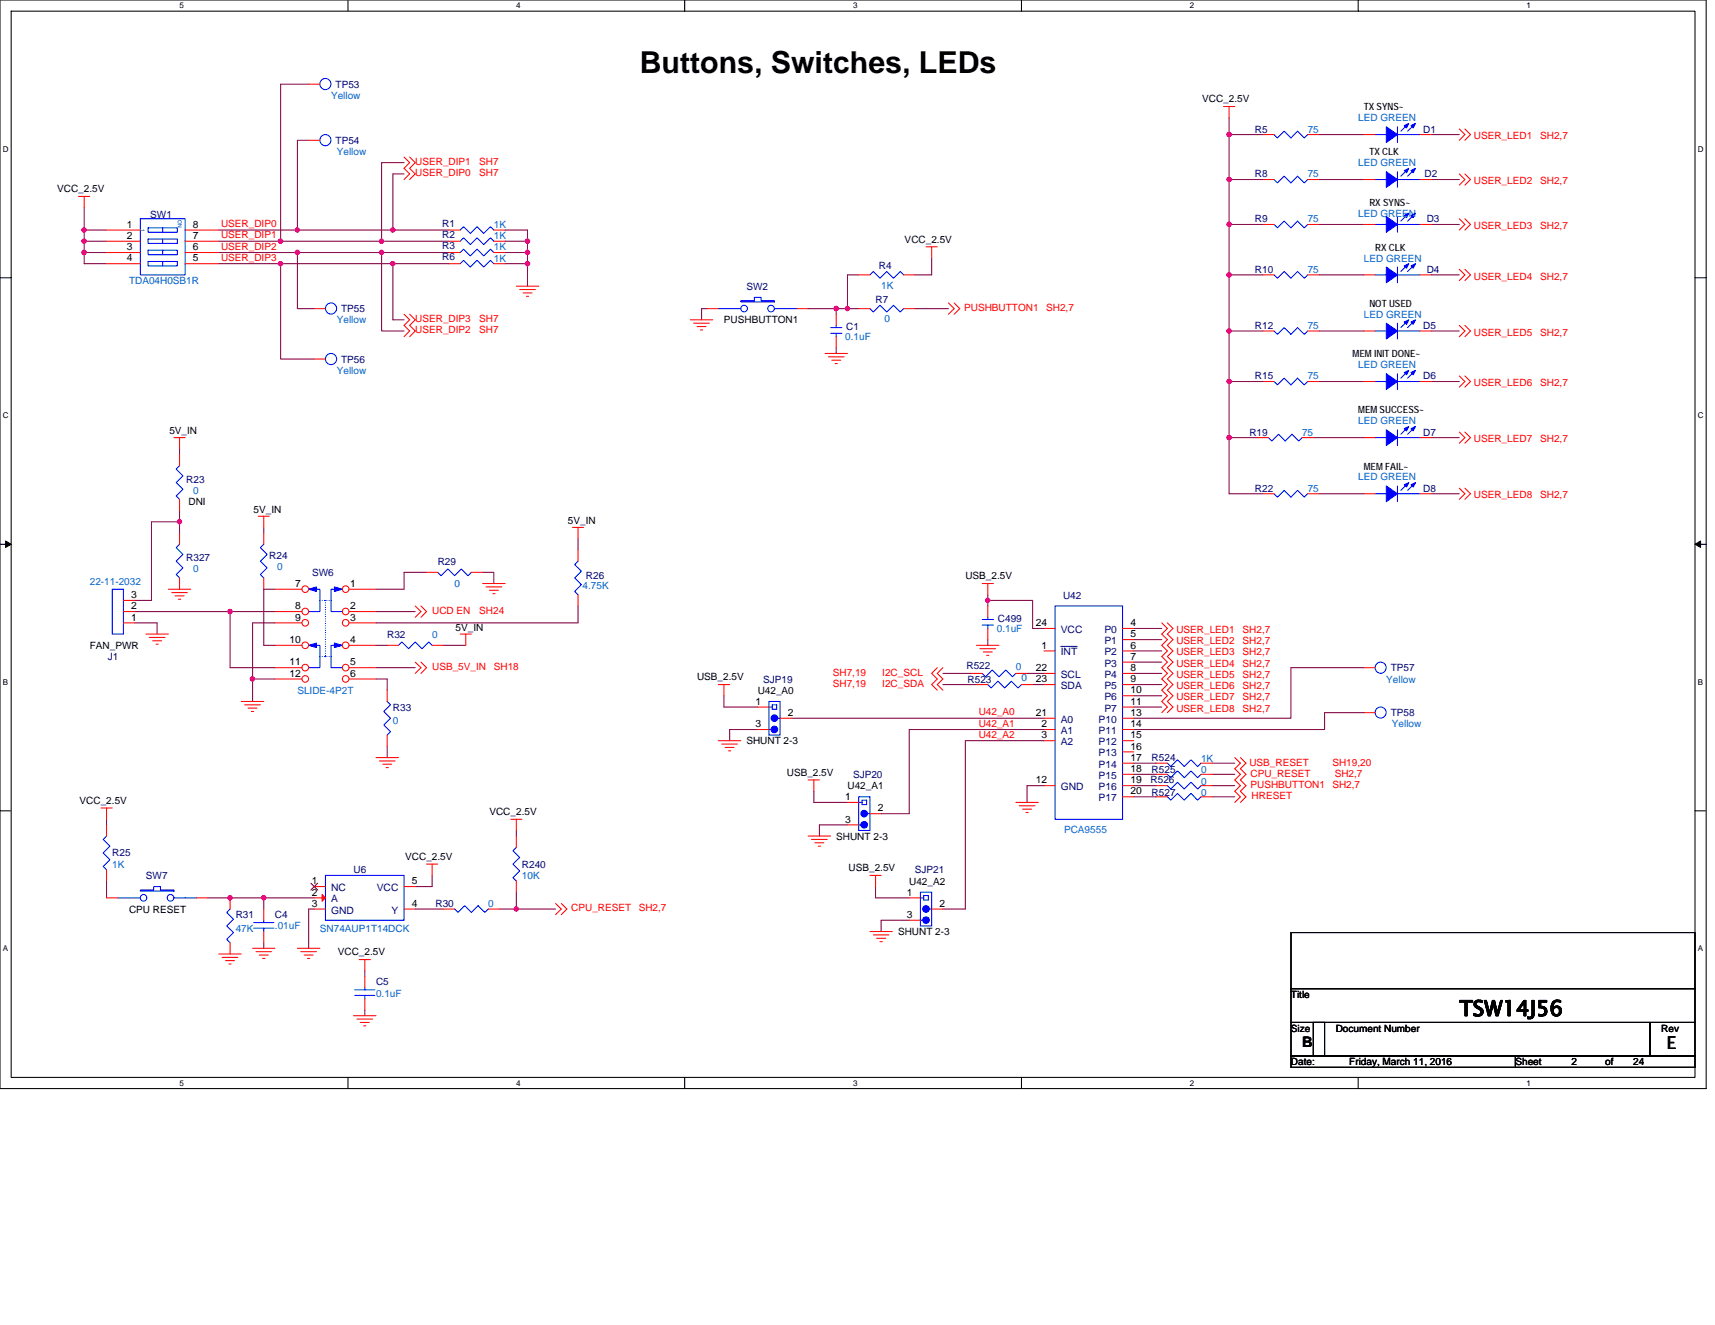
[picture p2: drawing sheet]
<svg xmlns="http://www.w3.org/2000/svg" width="279mm" height="216mm" viewBox="0 0 279 216" stroke-linecap="round" stroke-linejoin="round" font-family="sans-serif">
<path d="M0 0h278v177.4h-278zM1.8 1.8h274.3v173.8h-274.3z" fill="none" stroke="#000" stroke-width=".17"/>
<g fill="#fff">
<path d="M29.3 .2h.7v1.5h-.7z"/>
<path d="M29.3 175.7h.7v1.5h-.7z"/>
</g>
<path d="M56.7 0v1.8M56.7 175.6v1.8" fill="none" stroke="#000" stroke-width=".17"/>
<g fill="#fff">
<path d="M84.1 .2h.7v1.5h-.7z"/>
<path d="M84.1 175.7h.7v1.5h-.7z"/>
</g>
<path d="M111.5 0v1.8M111.5 175.6v1.8" fill="none" stroke="#000" stroke-width=".17"/>
<g fill="#fff">
<path d="M139 .2h.7v1.5h-.7z"/>
<path d="M139 175.7h.7v1.5h-.7z"/>
</g>
<path d="M166.4 0v1.8M166.4 175.6v1.8" fill="none" stroke="#000" stroke-width=".17"/>
<g fill="#fff">
<path d="M193.8 .2h.8v1.5h-.8z"/>
<path d="M193.8 175.7h.8v1.5h-.8z"/>
</g>
<path d="M221.3 0v1.8M221.3 175.6v1.8" fill="none" stroke="#000" stroke-width=".17"/>
<g fill="#fff">
<path d="M248.7 .2h.7v1.5h-.7z"/>
<path d="M248.7 175.7h.7v1.5h-.7z"/>
<path d="M.5 23.5h.9v1.5h-.9z"/>
<path d="M276.6 23.5h1v1.5h-1z"/>
<path d="M.5 67h.9v1.4h-.9z"/>
<path d="M276.6 67h1v1.4h-1z"/>
</g>
<path d="M0 45.3h1.8M276.1 45.3h1.9" fill="none" stroke="#000" stroke-width=".17"/>
<g fill="#fff">
<path d="M.5 110.4h.8v1.5h-.8z"/>
<path d="M276.6 110.4h.9v1.5h-.9z"/>
</g>
<path d="M0 88.7h1.8M276.1 88.7h1.9" fill="none" stroke="#000" stroke-width=".17"/>
<path d="M.9 88.2l.9 .5-.9 .5zM276.1 88.7l1-.5v1z" fill="#000" stroke="#000" stroke-width=".16"/>
<g fill="#fff">
<path d="M.5 153.8h.8v1.5h-.8z"/>
<path d="M276.6 153.8h.9v1.5h-.9z"/>
</g>
<path d="M0 132.1h1.8M276.1 132.1h1.9M210.3 152h65.8v9.1h-65.8zM210.3 161.1h65.8v5.5h-65.8zM210.3 166.6h5.5v5.5h-5.5zM210.3 172.1h36.6v1.8h-36.6zM214 166.6h54.8v5.5h-54.8zM246.9 172.1h29.2v1.8h-29.2zM268.8 166.6h7.3v5.5h-7.3z" fill="none" stroke="#000" stroke-width=".17"/>
<g fill="none" stroke="#800040" stroke-width=".17">
<path d="M50.3 13.7h-4.6v25.6M200.2 19.2v2.7M13.7 37.5v1.8M13.7 39.3v1.8M13.7 33.8v3.7M13.7 39.3h3.7M13.7 37.5h3.7M35.6 37.5h12.9M35.6 39.3h10.1M45.7 39.3h16.5M48.5 37.5h15.5M50.3 22.9h-1.8v14.6"/>
<path d="M62.2 39.3h11M64 37.5h9.2M65.8 26.5h-3.6v12.8M65.8 28.3h-1.8v9.2M82.3 39.3h3.6M82.3 37.5h3.6v1.8M85.9 39.3v1.8M200.2 21.9v7.4M200.2 29.3v7.3M200.2 36.6v8.2M200.2 21.9h5.5M200.2 29.3h5.5"/>
<path d="M200.2 36.6h5.5M214.9 29.3h7.3M214.9 36.6h7.3M214.9 21.9h7.3M233.2 21.9h4.5M233.2 36.6h4.5M233.2 29.3h4.5M13.7 41.1v1.9h3.7M13.7 41.1h3.7M35.6 41.1h12.9M35.6 43h10.1M45.7 43v15.5h5.5"/>
<path d="M45.7 43h18.3M48.5 41.1v9.2h2.7M48.5 41.1h13.7M62.2 41.1h11M62.2 41.1v12.8h3.6M64 43h9.2M64 43v9.1h1.8M82.3 41.1h3.6M82.3 43h3.6M85.9 41.1v1.9M85.9 43v3.6M115.2 50.3h-.9v1.8"/>
<path d="M131.7 50.3h4.5M136.2 56.7v.9M136.2 50.3h1.9M136.2 50.3v.9M138.1 50.3h1.8M139.9 44.8h-1.8v5.5M149 50.3h5.5M151.8 42.1v2.7h-2.8M200.2 44.8v9.1M200.2 53.9v8.3M200.2 44.8h5.5M200.2 53.9h5.5"/>
<path d="M214.9 44.8h7.3M214.9 53.9h7.3M233.2 53.9h4.5M233.2 44.8h4.5M29.3 73.2v.9M200.2 71.3v9.2h5.5M200.2 62.2v9.1M200.2 71.3h4.6M200.2 62.2h5.5M214 71.3h8.2M214.9 62.2h7.3M233.2 71.3h4.5"/>
<path d="M233.2 62.2h4.5M21.9 99.7h15.6M29.3 85h-4.6v12.8h-2.8M29.3 83.2v1.8M29.3 85v1.9M37.5 99.7h7.3M37.5 99.7v9.1h7.3M43 85.9v1M44.8 96h-1.8v9.2h1.8M61.3 99.7h6.3M69.5 93.3h-3.7v2.7h-4.5M78.6 93.3h1.9v1.8"/>
<path d="M94.2 98.7v2.8h-32.9M94.2 87.8v1.8M160.9 96.9v.9M160.9 97.8v.9M160.9 97.8h7.3v4.6h1.9M214.9 80.5h7.3M233.2 80.5h4.5M21.9 101.5h3.7v1.8M41.1 110.6h3.7M41.1 110.6v3.7M44.8 101.5h-3.7v9.1M61.3 110.6h1.8v1.9"/>
<path d="M61.3 105.2h1.8M61.3 108.8h6.3M72.2 105.2h3.7M117.9 113.4v1.8h5.5M123.4 118.9h-4.5v1.8M128.9 117h41.2M153.6 111.5h5.5M153.6 109.7h4.6M160.9 104.2v1M167.3 109.7h2.8M168.2 111.5h1.9M170.1 118.9h-22v13.7h-4.5"/>
<path d="M184.7 102.4h4.6M184.7 115.2h4.6M184.7 113.4h4.6M184.7 111.5h4.6M184.7 109.7h4.6M184.7 107.9h4.6M184.7 106.1h4.6M184.7 104.2h4.6M222.2 116.1h-6.4v2.8h-31.1M222.2 108.8h-11.9v8.2h-25.6M17.4 133.5v.9M63.1 121.6v1.8"/>
<path d="M84.1 135.3v.9M132.6 128.9v1.8h5.5M138.1 134.4h-4.6v1.8M170.1 128h-2.8v2.7M170.1 120.7h-12.8v27.4h-3.7M184.7 129.8h3.7M184.7 128h3.7M184.7 126.2h3.7M184.7 124.4h3.7M197.5 124.4h3.7M197.5 126.2h3.7M197.5 128h3.7"/>
<path d="M197.5 129.8h3.7M17.4 143.6v2.7M33.8 146.3h9.2M43 153.6v.9M43 146.3v1.8M43 146.3h8.2M51.2 148.1h-.9v6.4M59.4 158.2v.9M67.6 148.1h4.6M70.4 142.6v1.9h-2.8M81.4 148.1h2.7M84.1 148.1h6.4"/>
<path d="M84.1 145.4v2.7M142.6 144.5v1.8h5.5M148.1 149.9h-4.5v1.9M59.4 164.6v.9"/>
</g>
<g fill="#f0f" stroke="#f0f" stroke-width=".17">
<circle cx="138.1" cy="50.3" r=".36"/>
<circle cx="64" cy="43" r=".36"/>
<circle cx="62.1" cy="41.1" r=".36"/>
<circle cx="62.2" cy="39.3" r=".35"/>
<circle cx="85.9" cy="41.1" r=".36"/>
<circle cx="85.9" cy="39.3" r=".36"/>
<circle cx="45.7" cy="39.3" r=".36"/>
<circle cx="13.7" cy="41.1" r=".36"/>
<circle cx="13.7" cy="39.3" r=".36"/>
<circle cx="64" cy="37.5" r=".36"/>
<circle cx="41.1" cy="110.6" r=".36"/>
<circle cx="37.5" cy="99.7" r=".36"/>
<circle cx="29.2" cy="85" r=".35"/>
<circle cx="85.9" cy="43" r=".36"/>
<circle cx="13.7" cy="37.5" r=".36"/>
<circle cx="84.1" cy="148.1" r=".35"/>
<circle cx="42.9" cy="146.3" r=".36"/>
<circle cx="37.5" cy="146.3" r=".36"/>
<circle cx="200.2" cy="29.2" r=".36"/>
<circle cx="200.2" cy="21.9" r=".36"/>
<circle cx="200.2" cy="36.6" r=".36"/>
<circle cx="200.2" cy="53.9" r=".36"/>
<circle cx="200.2" cy="44.8" r=".36"/>
<circle cx="200.2" cy="71.3" r=".36"/>
<circle cx="200.2" cy="62.2" r=".36"/>
<circle cx="48.4" cy="37.5" r=".35"/>
<circle cx="48.4" cy="41.1" r=".36"/>
<circle cx="45.7" cy="43" r=".36"/>
<circle cx="136.2" cy="50.3" r=".36"/>
<circle cx="160.9" cy="97.8" r=".35"/>
</g>
<g fill="none" stroke="#f00" stroke-width=".17">
<path d="M50.3 13.7h1.8M199.3 17.4h1.9M200.2 17.4v1.8M12.8 32h1.8M13.7 32v1.8M65.8 25.6l.9 .9-.9 .9 .9 .9-.9 1M66.7 25.6l.9 .9-.9 .9 .9 .9-.9 1M73.2 39.3h1.8M80.5 39.3h1.8M222.2 21.9h1.8M222.2 36.6h1.8M231.3 21.9h1.9"/>
<path d="M231.3 36.6h1.9M237.7 21l1 .9-1 1M237.7 28.3l1 1-1 .9M237.7 35.6l1 1-1 .9M238.7 21l.9 .9-.9 1M238.7 28.3l.9 1-.9 .9M238.7 35.6l.9 1-.9 .9M65.8 51.2l.9 .9-.9 .9 .9 .9-.9 1M66.7 51.2l.9 .9-.9 .9 .9 .9-.9 1M73.2 41.1h1.8M73.2 43h1.8M80.5 41.1h1.8"/>
<path d="M80.5 43h1.8M84.1 46.6h3.7M84.7 47.2h2.5M85.2 47.7h1.5M85.8 48.3h.3M112.5 52.1h3.6M113 52.7h2.6M113.6 53.2h1.4M114.1 53.8h.4M115.2 50.3h1.8M129.8 50.3h1.9M134.4 57.6h3.7"/>
<path d="M135 58.1h2.5M135.5 58.7h1.5M136.1 59.2h.3M136.2 51.2v1.8M136.2 54.9v1.8M139.9 44.8h1.8M139.9 50.3h1.8M147.2 44.8h1.8M147.2 50.3h1.8M150.9 40.2h1.8M151.8 40.2v1.9M154.5 49.4l.9 .9-.9 .9"/>
<path d="M155.4 49.4l1 .9-1 .9M205.7 53.9h1.9M213 53.9h1.9M237.7 43.9l1 .9-1 .9M237.7 53l1 .9-1 1M238.7 43.9l.9 .9-.9 .9M238.7 53l.9 .9-.9 1M28.3 71.3h1.9M29.3 71.3v1.9M237.7 61.3l1 .9-1 .9M237.7 70.4l1 .9-1 .9M237.7 79.5l1 1-1 .9"/>
<path d="M238.7 61.3l.9 .9-.9 .9M238.7 70.4l.9 .9-.9 .9M238.7 79.5l.9 1-.9 .9M27.4 96h3.7M28 96.6h2.5M28.5 97.1h1.5M29.1 97.6h.3M29.3 94.2v1.8M29.3 86.9v1.8M42.1 84.1h1.8M43 84.1v1.8M67.6 98.7l1 1-1 .9"/>
<path d="M68.6 98.7l.9 1-.9 .9M78.6 95.1h3.7M79.2 95.6h2.5M79.7 96.2h1.5M80.3 96.7h.3M93.3 85.9h1.8M94.2 85.9v1.9M160 95.1h1.8M160.9 95.1v1.8M205.7 80.5h1.9M213 80.5h1.9M23.8 103.3h3.6"/>
<path d="M24.3 103.9h2.6M24.9 104.4h1.4M25.4 105h.4M39.3 114.3h3.7M39.9 114.9h2.5M40.4 115.4h1.5M41 115.9h.3M63.1 105.2h1.8M67.6 107.9l1 .9-1 .9M68.6 107.9l.9 .9-.9 .9M70.4 105.2h1.8M75 103.3h1.8"/>
<path d="M75.9 103.3v1.9M117 111.5h1.9M117.9 111.5v1.9M152.7 108.8l-.9 .9 .9 .9-.9 .9 .9 1M153.6 108.8l-.9 .9 .9 .9-.9 .9 .9 1M159.1 111.5h1.8M159.1 105.2h3.7M159.6 105.7h2.6M160.2 106.2h1.4M160.7 106.8h.4M166.4 111.5h1.8M189.3 101.5l.9 .9-.9 .9 .9 .9-.9 1 .9 .9-.9 .9 .9 .9-.9 .9 .9 .9-.9 .9 .9 .9-.9 1 .9 .9-.9 .9 .9 .9-.9 .9"/>
<path d="M190.2 101.5l.9 .9-.9 .9 .9 .9-.9 1 .9 .9-.9 .9 .9 .9-.9 .9 .9 .9-.9 .9 .9 .9-.9 1 .9 .9-.9 .9 .9 .9-.9 .9M222.2 116.1h1.8M16.4 131.7h1.9M17.4 131.7v1.8M61.3 123.4h3.6M61.8 124h2.6M62.4 124.5h1.4M62.9 125.1h.4M83.2 133.5h1.8M84.1 133.5v1.8M84.1 136.2v1.9M117 120.7h3.7"/>
<path d="M117.6 121.2h2.5M118.1 121.8h1.5M118.7 122.3h.3M131.7 136.2h3.6M131.7 127.1h1.8M132.2 136.8h2.6M132.6 127.1v1.8M132.8 137.3h1.4M133.3 137.9h.4M165.5 130.7h3.7M166.1 131.3h2.5M166.6 131.8h1.5"/>
<path d="M167.2 132.4h.3M188.4 129.8h1.8M188.4 124.4h1.8M195.7 129.8h1.8M195.7 124.4h1.8M201.2 123.4l.9 1-.9 .9 .9 .9-.9 .9 .9 .9-.9 .9 .9 .9-.9 .9M202.1 123.4l.9 1-.9 .9 .9 .9-.9 .9 .9 .9-.9 .9 .9 .9-.9 .9M35.6 155.4h3.7M36.2 156h2.6M36.7 156.5h1.5M37.3 157.1h.4M41.1 154.5h3.7"/>
<path d="M41.7 155.1h2.5M42.2 155.6h1.5M42.8 156.2h.4M48.5 154.5h3.6M49 155.1h2.6M49.6 155.6h1.4M50.1 156.2h.4M58.5 156.4h1.8M59.4 156.4v1.8M69.5 140.8h1.8M70.4 140.8v1.8M72.2 148.1h1.9"/>
<path d="M79.5 148.1h1.9M84.1 143.6v1.8M90.5 147.2l.9 .9-.9 .9M91.4 147.2l1 .9-1 .9M141.7 151.8h3.7M141.7 142.6h1.9M142.3 152.3h2.5M142.6 142.6v1.9M142.8 152.9h1.5M143.4 153.4h.3M57.6 165.5h3.7M58.1 166.1h2.6"/>
<path d="M58.7 166.6h1.5M59.2 167.2h.4"/>
</g>
<g fill="none" stroke="#00f" stroke-width=".17">
<path d="M75 39.3l.5-.5 1.1 1.1 1.1-1.1 1.1 1.1 1.1-1.1 .6 .5M224 21.9h1.8M224 36.6h1.8M227.7 20.7v2.5M227.7 21.9h3.6M227.7 35.3v2.5M227.7 36.6h3.6M229.3 20.3l-1.1 1.1M229.3 34.9l-1.1 1.1M230.4 20.3l-1.1 1.1M230.4 34.9l-1.1 1.1M75 41.1l.5-.5 1.1 1.1 1.1-1.1 1.1 1.1 1.1-1.1 .6 .5"/>
<path d="M75 43l.5-.6 1.1 1.1 1.1-1.1 1.1 1.1 1.1-1.1 .6 .6M117 50.3h3.7M120.7 49h2.2v-.5h1.1v.5h2.2v.2h-5.5zM126.2 50.3h3.6M135.3 53.4h1.9M135.3 54.3h1.9M136.2 53v.4M136.2 54.3v.6M141.7 44.8l.6-.6 1.1 1.1 1.1-1.1 1.1 1.1 1.1-1.1 .5 .6M141.7 50.3l.6 .5 1.1-1.1 1.1 1.1 1.1-1.1 1.1 1.1 .5-.5M207.6 53.9l.5 .6 1.1-1.1 1.1 1.1 1.1-1.1 1.1 1.1 .5-.6M29.3 88.7l-.6 .5 1.1 1.1-1.1 1.1 1.1 1.1-1.1 1.1 .6 .6"/>
<path d="M50.3 96h1.8v3.7h-1.8M55.8 96h-1.9v3.7h1.9M207.6 80.5l.5 .5 1.1-1.1 1.1 1.1 1.1-1.1 1.1 1.1 .5-.5M50.3 105.2h1.8v3.6h-1.8M55.8 105.2h-1.9v3.6h1.9M64.9 105.2l.6-.6 1.1 1.1 1-1.1 1.1 1.1 1.2-1.1 .5 .6M160.9 111.5l.6 .6 1.1-1.1 1.1 1.1 1.1-1.1 1.1 1.1 .5-.6M84.1 138.1l-.5 .5 1.1 1.1-1.1 1.1 1.1 1.1-1.1 1.1 .5 .6M190.2 129.8l.5 .6 1.1-1.1 1.1 1.1 1.1-1.1 1.1 1.1 .6-.6M190.2 124.4l.5 .5 1.1-1.1 1.1 1.1 1.1-1.1 1.1 1.1 .6-.5M74.1 148.1l.5 .6 1.1-1.1 1.1 1.1 1.1-1.1 1.1 1.1 .5-.6"/>
<circle cx="53" cy="13.7" r=".9"/>
<circle cx="121.2" cy="50.3" r=".54"/>
<circle cx="125.6" cy="50.3" r=".54"/>
<circle cx="224.9" cy="116.1" r=".9"/>
</g>
<g fill="#00f" stroke="#00f" stroke-width=".17">
<path d="M225.8 20.7l1.9 1.2-1.9 1.3z" fill-rule="evenodd"/>
<path d="M229.9 20.5l.7-.4-.4 .7z" fill-rule="evenodd"/>
<path d="M228.8 20.5l.7-.4-.3 .7z" fill-rule="evenodd"/>
<path d="M225.8 35.3l1.9 1.3-1.9 1.2z" fill-rule="evenodd"/>
<path d="M229.9 35.1l.7-.4-.4 .8z" fill-rule="evenodd"/>
<path d="M228.8 35.1l.7-.4-.3 .8z" fill-rule="evenodd"/>
<path d="M50.3 96l1.3-.4v.8z" fill-rule="evenodd"/>
<path d="M50.3 105.2l1.3-.4v.7z" fill-rule="evenodd"/>
<path d="M54.5 104.8l1.3 .4-1.3 .3z" fill-rule="evenodd"/>
<path d="M54.5 95.6l1.3 .4-1.3 .4z" fill-rule="evenodd"/>
</g>
<path d="M52.1 97.8h1.8M53 97.8v9.2M53.9 97.8h.1M52.1 107h1.8M53 107h.1M53.9 107h.1" fill="none" stroke="#00f" stroke-width=".17" stroke-dasharray="0 .3"/>
<circle cx="56.3" cy="96" r=".54" fill="#fff" stroke="#f00" stroke-width=".17"/>
<path d="M56.9 96h4.4" fill="none" stroke="#f00" stroke-width=".17"/>
<circle cx="56.3" cy="99.6" r=".54" fill="#fff" stroke="#f00" stroke-width=".17"/>
<path d="M56.9 99.7h4.4" fill="none" stroke="#f00" stroke-width=".17"/>
<circle cx="56.3" cy="101.5" r=".54" fill="#fff" stroke="#f00" stroke-width=".17"/>
<path d="M56.9 101.5h4.4" fill="none" stroke="#f00" stroke-width=".17"/>
<circle cx="49.7" cy="101.5" r=".54" fill="#fff" stroke="#f00" stroke-width=".17"/>
<path d="M44.8 101.5h4.4" fill="none" stroke="#f00" stroke-width=".17"/>
<circle cx="49.7" cy="99.6" r=".54" fill="#fff" stroke="#f00" stroke-width=".17"/>
<path d="M44.8 99.7h4.4" fill="none" stroke="#f00" stroke-width=".17"/>
<circle cx="49.7" cy="96" r=".54" fill="#fff" stroke="#f00" stroke-width=".17"/>
<path d="M44.8 96h4.4" fill="none" stroke="#f00" stroke-width=".17"/>
<circle cx="56.3" cy="105.1" r=".54" fill="#fff" stroke="#f00" stroke-width=".17"/>
<path d="M56.9 105.2h4.4" fill="none" stroke="#f00" stroke-width=".17"/>
<circle cx="56.3" cy="108.8" r=".54" fill="#fff" stroke="#f00" stroke-width=".17"/>
<path d="M56.9 108.8h4.4" fill="none" stroke="#f00" stroke-width=".17"/>
<circle cx="56.3" cy="110.6" r=".54" fill="#fff" stroke="#f00" stroke-width=".17"/>
<path d="M56.9 110.6h4.4" fill="none" stroke="#f00" stroke-width=".17"/>
<circle cx="49.7" cy="105.1" r=".54" fill="#fff" stroke="#f00" stroke-width=".17"/>
<path d="M44.8 105.2h4.4" fill="none" stroke="#f00" stroke-width=".17"/>
<circle cx="49.7" cy="110.6" r=".54" fill="#fff" stroke="#f00" stroke-width=".17"/>
<path d="M44.8 110.6h4.4" fill="none" stroke="#f00" stroke-width=".17"/>
<circle cx="49.7" cy="108.8" r=".54" fill="#fff" stroke="#f00" stroke-width=".17"/>
<g fill="none" stroke="#f00" stroke-width=".17">
<path d="M17.4 37.5h5.5M17.4 39.3h5.5M30.2 37.5h5.4M30.2 39.3h5.4M50.3 22.9h1.8M73.2 37.5h1.8M80.5 37.5h1.8M205.7 36.6h1.9M205.7 29.3h1.9M205.7 21.9h1.9M213 36.6h1.9M213 29.3h1.9"/>
<path d="M213 21.9h1.9M222.2 29.3h1.8M231.3 29.3h1.9M17.4 41.1h5.5M17.4 43h5.5M30.2 41.1h5.4M30.2 43h5.4M51.2 58.5h1.8M51.2 50.3h1.8M205.7 44.8h1.9M213 44.8h1.9M222.2 53.9h1.8"/>
<path d="M222.2 44.8h1.8M231.3 53.9h1.9M231.3 44.8h1.9M29.3 74.1v1.8M204.8 71.3h1.9M205.7 62.2h1.9M212.1 71.3h1.9M213 62.2h1.9M222.2 71.3h1.8M222.2 62.2h1.8M231.3 71.3h1.9M231.3 62.2h1.9"/>
<path d="M20.1 99.7h1.8M20.1 97.8h1.8M29.3 81.4v1.8M43 94.2v1.8M43 86.9v1.8M69.5 93.3h1.8M76.8 93.3h1.8M94.2 89.6v1.8M94.2 96.9v1.8M160.9 98.7v1.9M222.2 80.5h1.8M231.3 80.5h1.9"/>
<path d="M20.1 101.5h1.8M44.8 108.8h4.4M63.1 112.5v1.8M63.1 119.8v1.8M123.4 115.2h1.9M123.4 118.9h1.9M127.1 117h1.8M158.2 109.7h1.8M160.9 102.4v1.8M165.5 109.7h1.8M170.1 106.1h1.8M170.1 109.7h1.8"/>
<path d="M170.1 111.5h1.8M170.1 102.4h1.8M170.1 117h1.8M170.1 118.9h1.8M182.9 102.4h1.8M182.9 104.2h1.8M182.9 106.1h1.8M182.9 107.9h1.8M182.9 109.7h1.8M182.9 111.5h1.8M182.9 113.4h1.8M182.9 115.2h1.8"/>
<path d="M182.9 117h1.8M182.9 118.9h1.8M222.2 108.8h1.8M17.4 134.4v1.8M138.1 130.7h1.8M138.1 134.4h1.8M141.7 132.6h1.9M170.1 120.7h1.8M170.1 128h1.8M182.9 120.7h1.8M182.9 122.5h1.8M182.9 124.4h1.8"/>
<path d="M182.9 126.2h1.8M182.9 128h1.8M182.9 129.8h1.8M188.4 126.2h1.8M188.4 128h1.8M195.7 126.2h1.8M195.7 128h1.8M17.4 141.7v1.9M17.4 146.3h1.8M32 146.3h1.8M37.5 146.3v1.8M37.5 153.6v1.8"/>
<path d="M43 148.1v1.8M43 151.8v1.8M51.2 144.5h1.8M51.2 146.3h1.8M51.2 148.1h1.8M59.4 159.1v1.8M65.8 148.1h1.8M65.8 144.5h1.8M148.1 146.3h1.8M148.1 149.9h1.8M151.8 148.1h1.8M59.4 162.8v1.8"/>
</g>
<g fill="none" stroke="#00f" stroke-width=".17">
<path d="M22.9 35.6h7.3v9.2h-7.3zM24.1 37.1h4.8v.7h-4.8zM24.1 38.9h4.8v.8h-4.8zM26.5 37.1v.7M26.5 38.9v.8M75 37.5l.5-.6 1.1 1.1 1.1-1.1 1.1 1.1 1.1-1.1 .6 .6M207.6 36.6l.5 .5 1.1-1.1 1.1 1.1 1.1-1.1 1.1 1.1 .5-.5M207.6 29.3l.5 .5 1.1-1.1 1.1 1.1 1.1-1.1 1.1 1.1 .5-.5M213 21.9l-.5 .6-1.1-1.1-1.1 1.1-1.1-1.1-1.1 1.1-.5-.6M224 29.3h1.8M227.7 28v2.5M227.7 29.3h3.6"/>
<path d="M229.3 27.6l-1.1 1.1M230.4 27.6l-1.1 1.1M24.1 40.8h4.8v.7h-4.8zM24.1 42.6h4.8v.7h-4.8zM26.5 40.8v.7M26.5 42.6v.7M207.6 44.8l.5 .5 1.1-1.1 1.1 1.1 1.1-1.1 1.1 1.1 .5-.5M224 53.9h1.8M224 44.8h1.8M227.7 52.7v2.5M227.7 53.9h3.6M227.7 43.5v2.6"/>
<path d="M227.7 44.8h3.6M229.3 52.3l-1.1 1.1M229.3 43.2l-1.1 1M230.4 52.3l-1.1 1.1M230.4 43.2l-1.1 1M29.3 75.9l-.6 .5 1.1 1.1-1.1 1.1 1.1 1.1-1.1 1.1 .6 .6M206.7 71.3l.5 .6 1.1-1.1 1.1 1.1 1.1-1.1 1.1 1.1 .5-.6M207.6 62.2l.5 .5 1.1-1.1 1.1 1.1 1.1-1.1 1.1 1.1 .5-.5M224 71.3h1.8M224 62.2h1.8M227.7 70v2.6M227.7 71.3h3.6"/>
<path d="M227.7 60.9v2.6M227.7 62.2h3.6M227.7 79.2v2.5M229.3 69.7l-1.1 1.1M229.3 60.5l-1.1 1.1M229.3 78.8l-1.1 1.1M230.4 69.7l-1.1 1.1M230.4 60.5l-1.1 1.1M230.4 78.8l-1.1 1.1M18.3 96h1.8v7.3h-1.8zM43 88.7l-.6 .5 1.1 1.1-1.1 1.1 1.1 1.1-1.1 1.1 .6 .6M71.3 93.3l.6 .5 1.1-1.1 1.1 1.1 1.1-1.1 1 1.1 .6-.5"/>
<path d="M94.2 91.4l-.6 .6 1.1 1.1-1.1 1.1 1.1 1.1-1.1 1.1 .6 .5M171.9 98.7h11v34.8h-11zM224 80.5h1.8M227.7 80.5h3.6M63.1 114.3l.5 .6-1.1 1 1.1 1.1-1.1 1.1 1.1 1.1-.5 .6M125.3 118.9h.5M125.3 114.3h1.8v5.5h-1.8zM125.3 115.2h.5M125.8 114.9h.7v.7h-.7zM126.5 117h.6M160 100.9h1.8M160 101.9h1.8"/>
<path d="M160 109.7l.6 .6 1-1.1 1.2 1.1 1.1-1.1 1.1 1.1 .5-.6M160.9 100.6v.3M160.9 101.9v.5M17.4 136.2l-.6 .6 1.1 1.1-1.1 1.1 1.1 1.1-1.1 1.1 .6 .5M139.9 134.4h.5M139.9 129.8h1.8v5.5h-1.8zM139.9 130.7h.5M140.4 130.4h.8v.7h-.8zM141.2 132.6h.5M190.2 126.2l.5 .5 1.1-1.1 1.1 1.1 1.1-1.1 1.1 1.1 .6-.5M190.2 128l.5 .6 1.1-1.1 1.1 1.1 1.1-1.1 1.1 1.1 .6-.6M19.2 146.3h3.7"/>
<path d="M22.9 145h2.1v-.5h1.1v.5h2.2v.2h-5.4zM28.3 146.3h3.7M37.5 148.1l-.6 .6 1.1 1.1-1.1 1.1 1.1 1.1-1.1 1.1 .6 .5M41.3 151.2h3.3M41.3 150.3h3.3M43 149.9v.4M43 151.2v.6M53 142.6h12.8v7.3h-12.8zM149.9 149.9h.6M149.9 145.4h1.9v5.5h-1.9zM149.9 146.3h.6M150.5 145.9h.7v.8h-.7z"/>
<path d="M151.2 148.1h.6M57.8 162.2h3.3M57.8 161.3h3.3M59.4 160.9v.4M59.4 162.2v.6"/>
<circle cx="53" cy="22.8" r=".9"/>
<circle cx="53.9" cy="50.3" r=".91"/>
<circle cx="53.9" cy="58.5" r=".91"/>
<circle cx="126.2" cy="118.8" r=".36"/>
<circle cx="126.2" cy="117" r=".35"/>
<circle cx="224.9" cy="108.8" r=".9"/>
<circle cx="140.8" cy="132.6" r=".36"/>
<circle cx="140.8" cy="134.4" r=".36"/>
<circle cx="23.4" cy="146.3" r=".53"/>
<circle cx="27.8" cy="146.3" r=".54"/>
<circle cx="150.9" cy="149.9" r=".36"/>
<circle cx="150.9" cy="148.1" r=".36"/>
</g>
<g fill="#00f" stroke="#00f" stroke-width=".17">
<path d="M225.8 28l1.9 1.3-1.9 1.2z" fill-rule="evenodd"/>
<path d="M229.9 27.8l.7-.4-.4 .8z" fill-rule="evenodd"/>
<path d="M228.8 27.8l.7-.4-.3 .8z" fill-rule="evenodd"/>
<path d="M225.8 52.7l1.9 1.2-1.9 1.3z" fill-rule="evenodd"/>
<path d="M229.9 52.5l.7-.4-.4 .8z" fill-rule="evenodd"/>
<path d="M228.8 52.5l.7-.4-.3 .8z" fill-rule="evenodd"/>
<path d="M225.8 70l1.9 1.3-1.9 1.3z" fill-rule="evenodd"/>
<path d="M229.9 69.8l.7-.3-.4 .7z" fill-rule="evenodd"/>
<path d="M228.8 69.8l.7-.3-.3 .7z" fill-rule="evenodd"/>
<path d="M225.8 43.5l1.9 1.3-1.9 1.3z" fill-rule="evenodd"/>
<path d="M229.9 43.3l.7-.3-.4 .7z" fill-rule="evenodd"/>
<path d="M228.8 43.3l.7-.3-.3 .7z" fill-rule="evenodd"/>
<path d="M225.8 60.9l1.9 1.3-1.9 1.3z" fill-rule="evenodd"/>
<path d="M229.9 60.7l.7-.4-.4 .8z" fill-rule="evenodd"/>
<path d="M228.8 60.7l.7-.4-.3 .8z" fill-rule="evenodd"/>
<path d="M225.8 79.2l1.9 1.3-1.9 1.2z" fill-rule="evenodd"/>
<path d="M229.9 79l.7-.4-.4 .8z" fill-rule="evenodd"/>
<path d="M228.8 79l.7-.4-.3 .8z" fill-rule="evenodd"/>
<circle cx="126.2" cy="117" r=".54"/>
<circle cx="126.2" cy="118.9" r=".54"/>
<circle cx="140.8" cy="132.6" r=".54"/>
<circle cx="140.8" cy="134.4" r=".54"/>
<circle cx="150.9" cy="148.1" r=".54"/>
<circle cx="150.9" cy="149.9" r=".54"/>
</g>
<path d="M172.8 105.3h2.7" fill="none" stroke="#000080" stroke-width=".16"/>
<path d="M50.7 143.9l1.1 1.1M51.8 143.9l-1.2 1.1" fill="none" stroke="#800000" stroke-width=".16"/>
<path d="M52.5 145.8l.5 .5-.5 .6z" fill="#f00" stroke="#f00" stroke-width=".17"/>
<g fill="#f0f" stroke="#f0f" stroke-width=".17">
<circle cx="138.1" cy="50.3" r=".36"/>
<circle cx="64" cy="43" r=".36"/>
<circle cx="62.1" cy="41.1" r=".36"/>
<circle cx="62.2" cy="39.3" r=".35"/>
<circle cx="85.9" cy="41.1" r=".36"/>
<circle cx="85.9" cy="39.3" r=".36"/>
<circle cx="45.7" cy="39.3" r=".36"/>
<circle cx="13.7" cy="41.1" r=".36"/>
<circle cx="13.7" cy="39.3" r=".36"/>
<circle cx="64" cy="37.5" r=".36"/>
<circle cx="41.1" cy="110.6" r=".36"/>
<circle cx="37.5" cy="99.7" r=".36"/>
<circle cx="29.2" cy="85" r=".35"/>
<circle cx="85.9" cy="43" r=".36"/>
<circle cx="13.7" cy="37.5" r=".36"/>
<circle cx="84.1" cy="148.1" r=".35"/>
<circle cx="42.9" cy="146.3" r=".36"/>
<circle cx="37.5" cy="146.3" r=".36"/>
<circle cx="200.2" cy="29.2" r=".36"/>
<circle cx="200.2" cy="21.9" r=".36"/>
<circle cx="200.2" cy="36.6" r=".36"/>
<circle cx="200.2" cy="53.9" r=".36"/>
<circle cx="200.2" cy="44.8" r=".36"/>
<circle cx="200.2" cy="71.3" r=".36"/>
<circle cx="200.2" cy="62.2" r=".36"/>
<circle cx="48.4" cy="37.5" r=".35"/>
<circle cx="48.4" cy="41.1" r=".36"/>
<circle cx="45.7" cy="43" r=".36"/>
<circle cx="136.2" cy="50.3" r=".36"/>
<circle cx="160.9" cy="97.8" r=".35"/>
</g>
<text font-size="4.9" x="104.2" y="11.9">Buttons, Switches, LEDs</text>
<text font-size="3.5" x="237.7" y="165.5">TSW14J56</text>
<text font-size="2.9" x="271.6" y="170.9">E</text>
<text font-size="2.4" x="212.1" y="170.6">B</text>
<g font-size="1.7">
<text x="20.7" y="37.1">1</text>
<text x="20.7" y="38.9">2</text>
<text x="20.7" y="40.8">3</text>
<text x="31.4" y="37.1">8</text>
<text x="31.4" y="38.9">7</text>
<text x="31.4" y="40.8">6</text>
<text x="20.7" y="42.6">4</text>
<text x="31.4" y="42.6">5</text>
<text x="48.1" y="95.6">7</text>
<text x="57" y="95.6">1</text>
<text x="21.4" y="101.1">1</text>
<text x="21.4" y="99.3">2</text>
<text x="21.4" y="97.5">3</text>
<text x="48.1" y="101.1">9</text>
<text x="48.1" y="99.3">8</text>
<text x="57" y="99.3">2</text>
<text x="57" y="101.1">3</text>
<text x="47.2" y="104.8">10</text>
<text x="57" y="104.8">4</text>
<text x="168.8" y="102">24</text>
<text x="169.7" y="105.7">1</text>
<text x="184.1" y="102">4</text>
<text x="184.1" y="103.8">5</text>
<text x="184.1" y="105.7">6</text>
<text x="184.1" y="107.5">7</text>
<text x="47.2" y="110.3">12</text>
<text x="47.2" y="108.4">11</text>
<text x="57" y="108.4">5</text>
<text x="57" y="110.3">6</text>
<text x="168.8" y="109.3">22</text>
<text x="168.8" y="111.2">23</text>
<text x="184.1" y="109.3">8</text>
<text x="184.1" y="111.2">9</text>
<text x="184.1" y="113">10</text>
<text x="123.1" y="114.8">1</text>
<text x="123.1" y="118.5">3</text>
<text x="128.4" y="116.6">2</text>
<text x="168.8" y="116.6">21</text>
<text x="169.7" y="118.5">2</text>
<text x="184.1" y="116.6">13</text>
<text x="184.1" y="118.5">14</text>
<text x="184.1" y="114.8">11</text>
<text x="169.7" y="120.3">3</text>
<text x="184.1" y="120.3">15</text>
<text x="184.1" y="122.1">16</text>
<text x="184.1" y="124">17</text>
<text x="184.1" y="125.8">18</text>
<text x="137.7" y="130.4">1</text>
<text x="168.8" y="127.6">12</text>
<text x="184.1" y="127.6">19</text>
<text x="184.1" y="129.5">20</text>
<text x="137.7" y="134">3</text>
<text x="143" y="132.2">2</text>
<text x="50.8" y="144.1">1</text>
<text x="50.8" y="145.9">2</text>
<text x="50.8" y="147.7">3</text>
<text x="67.1" y="147.7">4</text>
<text x="67.1" y="144.1">5</text>
<text x="147.7" y="145.9">1</text>
<text x="147.7" y="149.6">3</text>
<text x="153.1" y="147.7">2</text>
</g>
<g font-size="1.7" fill="#000080">
<text x="172.8" y="106.8">INT</text>
<text x="172.8" y="103.1">VCC</text>
<text x="179.9" y="103.1">P0</text>
<text x="179.9" y="105">P1</text>
<text x="179.9" y="106.8">P2</text>
<text x="172.8" y="110.5">SCL</text>
<text x="172.8" y="112.3">SDA</text>
<text x="179.9" y="108.6">P3</text>
<text x="179.9" y="110.5">P4</text>
<text x="179.9" y="112.3">P5</text>
<text x="172.8" y="117.8">A0</text>
<text x="172.8" y="119.6">A1</text>
<text x="179" y="117.8">P10</text>
<text x="179" y="119.6">P11</text>
<text x="179.9" y="114.1">P6</text>
<text x="179.9" y="116">P7</text>
<text x="172.8" y="121.4">A2</text>
<text x="179" y="121.4">P12</text>
<text x="179" y="123.3">P13</text>
<text x="179" y="125.1">P14</text>
<text x="172.8" y="128.8">GND</text>
<text x="179" y="126.9">P15</text>
<text x="179" y="128.8">P16</text>
<text x="179" y="130.6">P17</text>
<text x="53.9" y="145.2">NC</text>
<text x="53.9" y="147">A</text>
<text x="53.9" y="148.9">GND</text>
<text x="61.4" y="145.2">VCC</text>
<text x="63.8" y="148.9">Y</text>
</g>
<g font-size="1.6" fill="#0065ca">
<text x="53.9" y="16.1">Yellow</text>
<text x="213" y="21.6">75</text>
<text x="221.3" y="19.8">LED GREEN</text>
<text x="54.9" y="25.3">Yellow</text>
<text x="213" y="28.9">75</text>
<text x="221.3" y="27.1">LED GREEN</text>
<text x="221.3" y="35.3">LED GREEN</text>
<text x="80.5" y="40.8">1K</text>
<text x="80.5" y="39">1K</text>
<text x="80.5" y="37.1">1K</text>
<text x="213" y="36.2">75</text>
<text x="21" y="46.3">TDA04H0SB1R</text>
<text x="80.5" y="42.6">1K</text>
<text x="143.6" y="47">1K</text>
<text x="213" y="44.4">75</text>
<text x="222.2" y="42.6">LED GREEN</text>
<text x="54.9" y="52.7">Yellow</text>
<text x="144.1" y="52.5">0</text>
<text x="213" y="53.6">75</text>
<text x="222.2" y="51.8">LED GREEN</text>
<text x="137.7" y="55.4">0.1uF</text>
<text x="221.3" y="60">LED GREEN</text>
<text x="54.9" y="60.9">Yellow</text>
<text x="213" y="61.8">75</text>
<text x="212.1" y="71">75</text>
<text x="221.3" y="69.1">LED GREEN</text>
<text x="31.5" y="80.5">0</text>
<text x="213" y="80.1">75</text>
<text x="221.3" y="78.3">LED GREEN</text>
<text x="14.6" y="95.3">22-11-2032</text>
<text x="31.5" y="93.3">0</text>
<text x="45.2" y="92.9">0</text>
<text x="74.1" y="95.7">0</text>
<text x="94.9" y="96">4.75K</text>
<text x="70.4" y="103.9">0</text>
<text x="162.4" y="103">0.1uF</text>
<text x="48.5" y="113">SLIDE-4P2T</text>
<text x="165.5" y="109.2">0</text>
<text x="166.4" y="111">0</text>
<text x="225.8" y="111.2">Yellow</text>
<text x="64" y="118">0</text>
<text x="226.8" y="118.5">Yellow</text>
<text x="195.7" y="124.2">1K</text>
<text x="195.7" y="129.7">0</text>
<text x="195.7" y="126">0</text>
<text x="195.7" y="127.8">0</text>
<text x="173.4" y="135.7">PCA9555</text>
<text x="18.3" y="141.4">1K</text>
<text x="85" y="143.2">10K</text>
<text x="79.5" y="147.8">0</text>
<text x="38.4" y="151.8">47K</text>
<text x="44.8" y="151.4">.01uF</text>
<text x="52.1" y="151.8">SN74AUP1T14DCK</text>
<text x="61.3" y="162.4">0.1uF</text>
</g>
<g font-size="1.6" fill="#000080">
<text x="54.7" y="14.3">TP53</text>
<text x="54.7" y="23.4">TP54</text>
<text x="204.4" y="21.6">R5</text>
<text x="231.9" y="21.6">D1</text>
<text x="204.4" y="28.9">R8</text>
<text x="232.1" y="28.9">D2</text>
<text x="24.5" y="35.5">SW1</text>
<text x="72.1" y="40.6">R3</text>
<text x="72.1" y="38.8">R2</text>
<text x="72.1" y="37">R1</text>
<text x="204.4" y="36.2">R9</text>
<text x="232.4" y="36.2">D3</text>
<text x="72.1" y="42.4">R6</text>
<text x="121.6" y="47.2">SW2</text>
<text x="143.2" y="43.9">R4</text>
<text x="204.4" y="44.4">R10</text>
<text x="232.4" y="44.4">D4</text>
<text x="55.6" y="50.8">TP55</text>
<text x="137.9" y="53.8">C1</text>
<text x="142.6" y="49.4">R7</text>
<text x="204.4" y="53.6">R12</text>
<text x="231.9" y="53.6">D5</text>
<text x="55.6" y="59.1">TP56</text>
<text x="204.4" y="61.8">R15</text>
<text x="231.9" y="61.8">D6</text>
<text x="203.5" y="71">R19</text>
<text x="231.9" y="71">D7</text>
<text x="30.4" y="78.7">R23</text>
<text x="204.4" y="80.1">R22</text>
<text x="231.9" y="80.1">D8</text>
<text x="30.4" y="91.4">R327</text>
<text x="43.9" y="91.1">R24</text>
<text x="50.8" y="93.8">SW6</text>
<text x="71.3" y="92">R29</text>
<text x="95.5" y="94.4">R26</text>
<text x="162.6" y="101.3">C499</text>
<text x="173.2" y="97.7">U42</text>
<text x="17.5" y="107.5">J1</text>
<text x="63.1" y="103.9">R32</text>
<text x="124.4" y="111.2">SJP19</text>
<text x="157.5" y="109">R522</text>
<text x="157.6" y="111.2">R523</text>
<text x="226.6" y="109.4">TP57</text>
<text x="64" y="115.8">R33</text>
<text x="226.6" y="116.7">TP58</text>
<text x="187.6" y="124">R524</text>
<text x="139" y="126.7">SJP20</text>
<text x="187.5" y="127.7">R526</text>
<text x="187.6" y="129.7">R527</text>
<text x="187.6" y="126">R525</text>
<text x="18.3" y="139.6">R25</text>
<text x="23.8" y="143.2">SW7</text>
<text x="57.6" y="142.3">U6</text>
<text x="85" y="141.4">R240</text>
<text x="149" y="142.3">SJP21</text>
<text x="38.4" y="149.6">R31</text>
<text x="44.8" y="149.6">C4</text>
<text x="71" y="147.8">R30</text>
<text x="61.3" y="160.6">C5</text>
</g>
<g font-size="1.6">
<text x="195.9" y="16.7">VCC_2.5V</text>
<text x="222.2" y="18">TX SYNS~</text>
<text x="223.1" y="25.3">TX CLK</text>
<text x="9.3" y="31.3">VCC_2.5V</text>
<text x="223.1" y="33.5">RX SYNS~</text>
<text x="147.4" y="39.5">VCC_2.5V</text>
<text x="224" y="40.9">RX CLK</text>
<text x="117.9" y="52.7">PUSHBUTTON1</text>
<text x="223.1" y="50">NOT USED</text>
<text x="220.4" y="58.2">MEM INIT DONE~</text>
<text x="27.6" y="70.8">5V_IN</text>
<text x="221.3" y="67.4">MEM SUCCESS~</text>
<text x="222.2" y="76.5">MEM FAIL~</text>
<text x="30.7" y="82.3">DNI</text>
<text x="41.3" y="83.6">5V_IN</text>
<text x="92.5" y="85.4">5V_IN</text>
<text x="157.3" y="94.4">USB_2.5V</text>
<text x="14.6" y="105.7">FAN_PWR</text>
<text x="74.2" y="102.8">5V_IN</text>
<text x="113.6" y="110.8">USB_2.5V</text>
<text x="123.4" y="113">U42_A0</text>
<text x="121.6" y="121.3">SHUNT 2-3</text>
<text x="13" y="131">VCC_2.5V</text>
<text x="128.2" y="126.4">USB_2.5V</text>
<text x="138.1" y="128.6">U42_A1</text>
<text x="79.7" y="132.8">VCC_2.5V</text>
<text x="136.2" y="136.8">SHUNT 2-3</text>
<text x="66" y="140.1">VCC_2.5V</text>
<text x="138.2" y="141.9">USB_2.5V</text>
<text x="21" y="148.7">CPU RESET</text>
<text x="148.1" y="144.1">U42_A2</text>
<text x="55" y="155.6">VCC_2.5V</text>
<text x="146.3" y="152.4">SHUNT 2-3</text>
<text x="210.3" y="162.6">Title</text>
<text x="210.3" y="168.1">Size</text>
<text x="210.3" y="173.6">Date:</text>
<text x="217.6" y="168.1">Document Number</text>
<text x="219.8" y="173.6">Friday, March 11, 2016</text>
<text x="246.9" y="173.6">Sheet</text>
<text x="256" y="173.6">2</text>
<text x="261.5" y="173.6">of</text>
<text x="266.1" y="173.6">24</text>
<text x="270.7" y="168.1">Rev</text>
</g>
<g font-size="1.6" fill="#f00">
<text x="240.1" y="22.7">USER_LED1</text>
<text x="250.9" y="22.7">SH2,7</text>
<text x="67.6" y="28.7">USER_DIP0</text>
<text x="67.6" y="26.9">USER_DIP1</text>
<text x="78.1" y="28.7">SH7</text>
<text x="78.1" y="26.9">SH7</text>
<text x="240.1" y="30">USER_LED2</text>
<text x="250.9" y="30">SH2,7</text>
<text x="36" y="40.7">USER_DIP2</text>
<text x="36" y="38.8">USER_DIP1</text>
<text x="36" y="37">USER_DIP0</text>
<text x="240.1" y="37.3">USER_LED3</text>
<text x="250.9" y="37.3">SH2,7</text>
<text x="36" y="42.5">USER_DIP3</text>
<text x="240.1" y="45.6">USER_LED4</text>
<text x="250.9" y="45.6">SH2,7</text>
<text x="67.6" y="52.5">USER_DIP3</text>
<text x="78.1" y="52.5">SH7</text>
<text x="157.1" y="50.7">PUSHBUTTON1</text>
<text x="170.4" y="50.7">SH2,7</text>
<text x="67.6" y="54.3">USER_DIP2</text>
<text x="78.1" y="54.3">SH7</text>
<text x="240.1" y="54.7">USER_LED5</text>
<text x="250.9" y="54.7">SH2,7</text>
<text x="240.1" y="62.9">USER_LED6</text>
<text x="250.9" y="62.9">SH2,7</text>
<text x="240.1" y="72.1">USER_LED7</text>
<text x="250.9" y="72.1">SH2,7</text>
<text x="240.1" y="81.2">USER_LED8</text>
<text x="250.9" y="81.2">SH2,7</text>
<text x="70.4" y="100.1">UCD EN</text>
<text x="78.1" y="100.1">SH24</text>
<text x="191.6" y="103.1">USER_LED1</text>
<text x="191.6" y="105">USER_LED2</text>
<text x="191.6" y="106.8">USER_LED3</text>
<text x="202.4" y="103.1">SH2,7</text>
<text x="202.4" y="105">SH2,7</text>
<text x="202.4" y="106.8">SH2,7</text>
<text x="70.4" y="109.2">USB_5V_IN</text>
<text x="80.5" y="109.2">SH18</text>
<text x="135.7" y="111.9">SH7,19</text>
<text x="135.7" y="110.1">SH7,19</text>
<text x="143.7" y="111.9">I2C_SDA</text>
<text x="143.7" y="110.1">I2C_SCL</text>
<text x="191.6" y="108.6">USER_LED4</text>
<text x="191.6" y="110.5">USER_LED5</text>
<text x="191.6" y="112.3">USER_LED6</text>
<text x="202.4" y="108.6">SH2,7</text>
<text x="202.4" y="110.5">SH2,7</text>
<text x="202.4" y="112.3">SH2,7</text>
<text x="159.4" y="116.6">U42_A0</text>
<text x="159.4" y="118.4">U42_A1</text>
<text x="191.6" y="114.1">USER_LED7</text>
<text x="191.6" y="116">USER_LED8</text>
<text x="202.4" y="114.1">SH2,7</text>
<text x="202.4" y="116">SH2,7</text>
<text x="159.4" y="120.2">U42_A2</text>
<text x="203.5" y="124.7">USB_RESET</text>
<text x="217.1" y="124.7">SH19,20</text>
<text x="203.7" y="128.4">PUSHBUTTON1</text>
<text x="203.7" y="126.6">CPU_RESET</text>
<text x="203.9" y="130.2">HRESET</text>
<text x="217.1" y="128.4">SH2,7</text>
<text x="217.4" y="126.6">SH2,7</text>
<text x="93.1" y="148.5">CPU_RESET</text>
<text x="104.1" y="148.5">SH2,7</text>
</g>
<g font-size="1.3">
<text x="29.3" y="1.4">5</text>
<text x="84.1" y="1.4">4</text>
<text x="139" y="1.4">3</text>
<text x="193.8" y="1.4">2</text>
<text x="248.7" y="1.4">1</text>
<text x=".5" y="24.7">D</text>
<text x="276.6" y="24.7">D</text>
<text x=".5" y="68.2">C</text>
<text x="276.6" y="68.2">C</text>
<text x=".5" y="111.6">B</text>
<text x="276.6" y="111.6">B</text>
<text x=".5" y="155">A</text>
<text x="276.6" y="155">A</text>
<text x="29.3" y="176.9">5</text>
<text x="84.1" y="176.9">4</text>
<text x="139" y="176.9">3</text>
<text x="193.8" y="176.9">2</text>
<text x="248.7" y="176.9">1</text>
</g>
<g font-size=".9" fill="#00f">
<text x="29" y="35.8" transform="rotate(90 29 35.8)">ON</text>
<text x="22.9" y="37.3" transform="rotate(90 22.9 37.3)">1</text>
</g>
</svg>
